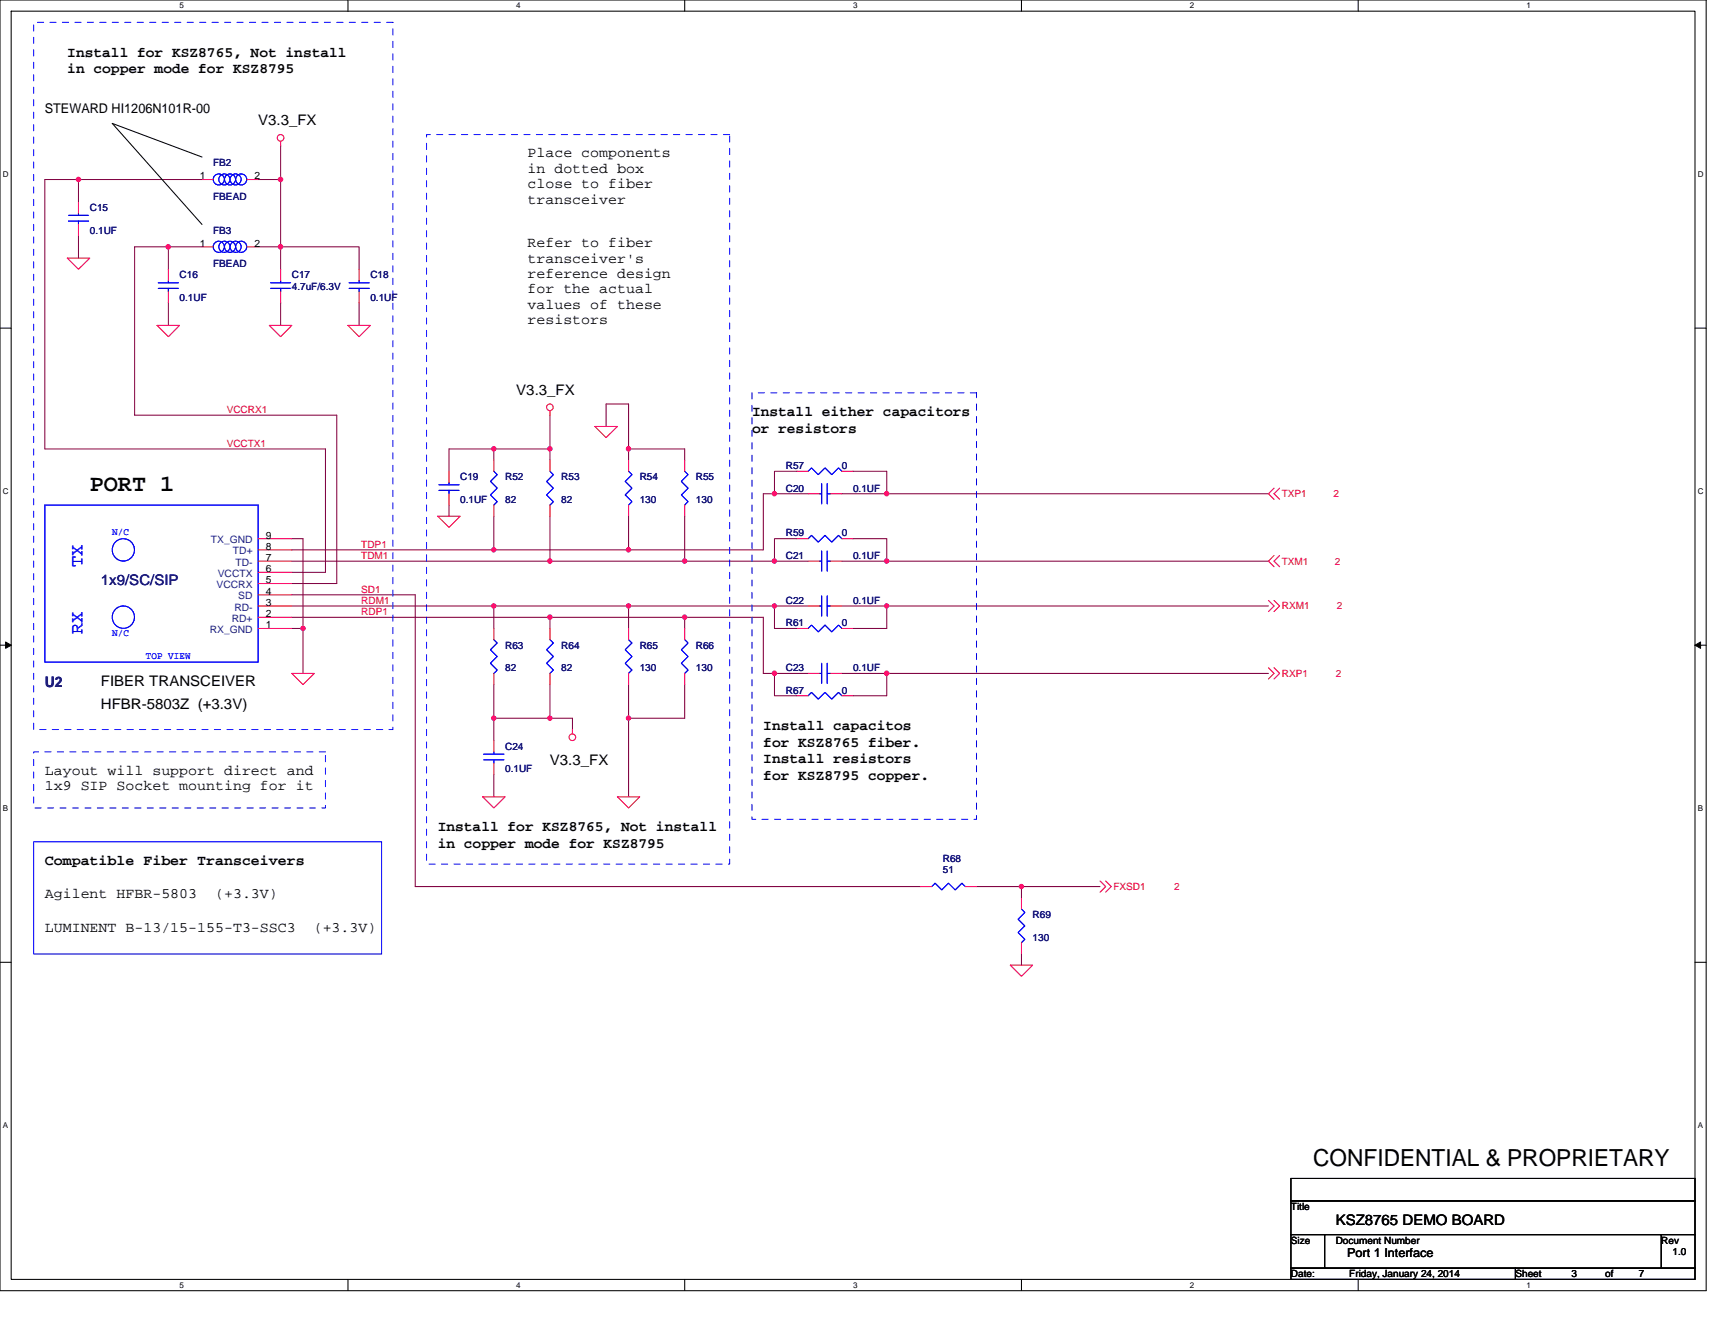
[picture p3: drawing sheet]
<svg xmlns="http://www.w3.org/2000/svg" width="279mm" height="216mm" viewBox="0 0 279 216" stroke-linecap="round" stroke-linejoin="round" font-family="sans-serif">
<path d="M0 0h278v210.3h-278zM1.8 1.8h274.3v206.7h-274.3z" fill="none" stroke="#000" stroke-width=".17"/>
<g fill="#fff">
<path d="M29.3 .2h.7v1.5h-.7z"/>
<path d="M29.3 208.7h.7v1.4h-.7z"/>
</g>
<path d="M56.7 0v1.8M56.7 208.5v1.8" fill="none" stroke="#000" stroke-width=".17"/>
<g fill="#fff">
<path d="M84.1 .2h.7v1.5h-.7z"/>
<path d="M84.1 208.7h.7v1.4h-.7z"/>
</g>
<path d="M111.5 0v1.8M111.5 208.5v1.8" fill="none" stroke="#000" stroke-width=".17"/>
<g fill="#fff">
<path d="M139 .2h.7v1.5h-.7z"/>
<path d="M139 208.7h.7v1.4h-.7z"/>
</g>
<path d="M166.4 0v1.8M166.4 208.5v1.8" fill="none" stroke="#000" stroke-width=".17"/>
<g fill="#fff">
<path d="M193.8 .2h.8v1.5h-.8z"/>
<path d="M193.8 208.7h.8v1.4h-.8z"/>
</g>
<path d="M221.3 0v1.8M221.3 208.5v1.8" fill="none" stroke="#000" stroke-width=".17"/>
<g fill="#fff">
<path d="M248.7 .2h.7v1.5h-.7z"/>
<path d="M248.7 208.7h.7v1.4h-.7z"/>
<path d="M.5 27.6h.9v1.5h-.9z"/>
<path d="M276.6 27.6h1v1.5h-1z"/>
<path d="M.5 79.3h.9v1.5h-.9z"/>
<path d="M276.6 79.3h1v1.5h-1z"/>
</g>
<path d="M0 53.5h1.8M276.1 53.5h1.9" fill="none" stroke="#000" stroke-width=".17"/>
<g fill="#fff">
<path d="M.5 131h.8v1.4h-.8z"/>
<path d="M276.6 131h.9v1.4h-.9z"/>
</g>
<path d="M0 105.1h1.8M276.1 105.1h1.9" fill="none" stroke="#000" stroke-width=".17"/>
<path d="M.9 104.6l.9 .5-.9 .5zM276.1 105.1l1-.5v1z" fill="#000" stroke="#000" stroke-width=".16"/>
<g fill="#fff">
<path d="M.5 182.6h.8v1.5h-.8z"/>
<path d="M276.6 182.6h.9v1.5h-.9z"/>
</g>
<path d="M32.9 25.6l-14.6-5.5 14.6 16.5M0 156.8h1.8M276.1 156.8h1.9M210.3 192h65.8v3.7h-65.8zM210.3 195.7h65.8v5.5h-65.8zM210.3 201.2h5.5v5.5h-5.5zM210.3 206.7h36.6v1.8h-36.6zM215.8 201.2h54.9v5.5h-54.9zM246.9 206.7h29.2v1.8h-29.2zM270.7 201.2h5.4v5.5h-5.4z" fill="none" stroke="#000" stroke-width=".17"/>
<g fill="none" stroke="#800040" stroke-width=".17">
<path d="M12.8 29.3v3.6M12.8 29.3h20.1M12.8 38.4v3.7M12.8 29.3h-5.5v43.9h45.7v20.1h-5.5M42.1 29.3h3.6M45.7 29.3v10.9M45.7 23.8v5.5M27.4 40.2v3.7M27.4 49.4v3.6M27.4 40.2h-5.5v27.4h33v27.5h-7.4M27.4 40.2h5.5M42.1 40.2h3.6"/>
<path d="M45.7 49.4v3.6M45.7 40.2h12.8v3.7M45.7 40.2v3.7M58.5 49.4v3.6M80.5 73.2v1.8M80.5 73.2h9.1M80.5 73.2h-7.3v3.6M89.6 73.2v1.8M89.6 67.6v5.6M98.7 69.5v-3.7h3.7v7.4M102.4 73.2v1.8M102.4 73.2h9.1v1.8"/>
<path d="M129.8 76.8h-3.6v3.7h-1.8v9.1h-22M139 76.8h5.5v3.7h-7.3M47.5 87.8h1.9v14.6M47.5 98.7h33M47.5 91.4h42.1M47.5 89.6h33M47.5 96.9h20.1v47.6h82.3M73.2 82.3v1.8M80.5 89.6h21.9M80.5 84.1v5.5M80.5 98.7h21.9M80.5 98.7v3.7"/>
<path d="M89.6 91.4h21.9M89.6 84.1v7.3M102.4 84.1v5.5M102.4 98.7v3.7M102.4 98.7h23.8v3.7h3.6M111.5 84.1v7.3M126.2 91.4h5.5M126.2 80.5h5.5M126.2 98.7h5.5M129.8 87.8h-3.6v3.6h-14.7M137.2 91.4h7.3M137.2 98.7h7.3"/>
<path d="M139 87.8h5.5v3.6h62.2M144.5 80.5h62.2M206.7 98.7h-62.2v3.7h-5.5M47.5 100.6h42.1M47.5 102.4h1.9M49.4 102.4v7.3M80.5 117v3.7M80.5 117h9.1M80.5 111.5v5.5M89.6 117h3.7v1.9M89.6 111.5v5.5M89.6 100.6v1.8"/>
<path d="M89.6 100.6h21.9M102.4 117v12.8M102.4 111.5v5.5M111.5 100.6v1.8M111.5 100.6h12.9v9.1h1.8v3.7h3.6M111.5 111.5v5.5h-9.1M126.2 109.7h5.5M137.2 109.7h7.3v3.7h-5.5M144.5 109.7h62.2M80.5 126.2v3.6M159.1 144.5h7.3M166.4 155.4v1.9"/>
<path d="M166.4 144.5v1.8M166.4 144.5h12.8"/>
</g>
<g fill="#f0f" stroke="#f0f" stroke-width=".17">
<circle cx="80.4" cy="117" r=".35"/>
<circle cx="89.6" cy="91.4" r=".36"/>
<circle cx="111.5" cy="91.4" r=".36"/>
<circle cx="89.6" cy="100.6" r=".36"/>
<circle cx="89.6" cy="117" r=".35"/>
<circle cx="80.4" cy="89.6" r=".35"/>
<circle cx="27.4" cy="40.2" r=".36"/>
<circle cx="12.8" cy="29.2" r=".36"/>
<circle cx="45.7" cy="40.2" r=".36"/>
<circle cx="80.4" cy="73.1" r=".36"/>
<circle cx="80.4" cy="98.7" r=".35"/>
<circle cx="111.5" cy="100.6" r=".36"/>
<circle cx="45.7" cy="29.2" r=".36"/>
<circle cx="102.4" cy="117" r=".35"/>
<circle cx="102.4" cy="73.1" r=".36"/>
<circle cx="166.4" cy="144.4" r=".35"/>
<circle cx="49.4" cy="102.4" r=".36"/>
<circle cx="126.2" cy="91.4" r=".36"/>
<circle cx="126.2" cy="80.4" r=".35"/>
<circle cx="102.4" cy="89.6" r=".35"/>
<circle cx="126.2" cy="109.7" r=".36"/>
<circle cx="102.4" cy="98.7" r=".35"/>
<circle cx="126.2" cy="98.7" r=".35"/>
<circle cx="144.4" cy="80.4" r=".35"/>
<circle cx="144.4" cy="91.4" r=".36"/>
<circle cx="144.4" cy="98.7" r=".35"/>
<circle cx="144.4" cy="109.7" r=".36"/>
<circle cx="89.6" cy="73.1" r=".36"/>
</g>
<g fill="none" stroke="#f00" stroke-width=".17">
<path d="M12.8 32.9v1.8M12.8 36.6v1.8M32.9 29.3h1.8M40.2 29.3h1.9M45.7 23v.8M11 42.1h3.6l-1.8 1.8zM25.6 53h3.7l-1.9 1.9zM27.4 43.9v1.8M27.4 47.5v1.9M32.9 40.2h1.8M40.2 40.2h1.9M43.9 53h3.6l-1.8 1.9z"/>
<path d="M45.7 43.9v1.8M45.7 47.5v1.9M56.7 53h3.6l-1.8 1.9zM58.5 43.9v1.8M58.5 47.5v1.9M73.2 76.8v1.8M80.5 75v1.8M89.6 66.9v.7M89.6 75v1.8M96.9 69.5h3.7l-1.9 1.8zM102.4 75v1.8M111.5 75v1.8"/>
<path d="M129.8 76.8h1.9M137.2 76.8h1.8M207.6 79.5l-.9 1 .9 .9M208.5 79.5l-.9 1 .9 .9M42.1 95.1h5.4M42.1 96.9h5.4M42.1 98.7h5.4M42.1 93.3h5.4M42.1 87.8h5.4M42.1 89.6h5.4M42.1 91.4h5.4M71.3 84.1h3.7l-1.8 1.8z"/>
<path d="M73.2 80.5v1.8M80.5 82.3v1.8M89.6 82.3v1.8M102.4 82.3v1.8M111.5 82.3v1.8M129.8 87.8h1.9M131.7 98.7h1.8M131.7 91.4h1.8M131.7 80.5h1.8M135.3 98.7h1.9M135.3 91.4h1.9M135.3 80.5h1.9"/>
<path d="M137.2 87.8h1.8M206.7 97.8l.9 .9-.9 1M207.6 97.8l.9 .9-.9 1M207.6 90.5l-.9 .9 .9 1M208.5 90.5l-.9 .9 .9 1M42.1 102.4h5.4M42.1 100.6h5.4M47.5 109.7h3.7l-1.8 1.8zM80.5 102.4v1.8M80.5 109.7v1.8M89.6 102.4v1.8M89.6 109.7v1.8"/>
<path d="M93.3 118.9v.7M102.4 102.4v1.8M102.4 109.7v1.8M111.5 102.4v1.8M111.5 109.7v1.8M129.8 102.4h1.9M129.8 113.4h1.9M131.7 109.7h1.8M135.3 109.7h1.9M137.2 102.4h1.8M137.2 113.4h1.8M206.7 108.8l.9 .9-.9 .9"/>
<path d="M207.6 108.8l.9 .9-.9 .9M78.6 129.8h3.7l-1.8 1.9zM80.5 120.7v1.8M80.5 124.4v1.8M100.6 129.8h3.6l-1.8 1.9zM149.9 144.5h1.9M157.3 144.5h1.8M164.6 157.3h3.6l-1.8 1.8zM166.4 146.3v1.8M166.4 153.6v1.8M179.2 143.6l.9 .9-.9 .9M180.1 143.6l.9 .9-.9 .9"/>
<circle cx="45.7" cy="22.5" r=".54"/>
<circle cx="89.6" cy="66.4" r=".54"/>
<circle cx="93.2" cy="120.1" r=".54"/>
</g>
<path d="M5.5 3.6h58.5v115.3h-58.5zM69.5 21.9h49.4v118.9h-49.4zM122.5 64h36.6v69.5h-36.6zM5.5 122.5h47.5v9.2h-47.5z" fill="none" stroke="#00f" stroke-width=".16" stroke-dasharray="1 1 1 1 1 1 1 1"/>
<g fill="none" stroke="#00f" stroke-width=".17">
<path d="M11.2 36h3.2M11.2 35.1h3.2M12.8 34.7v.4M12.8 36v.6M25.8 47h3.3M25.8 46.1h3.3M27.4 45.7v.4M27.4 47v.5M44.1 47h3.2M44.1 46.1h3.2M45.7 45.7v.4M45.7 47v.5"/>
<path d="M56.9 47h3.3M56.9 46.1h3.3M58.5 45.7v.4M58.5 47v.5M71.5 79.9h3.3M71.5 79h3.3M73.2 78.6v.4M73.2 79.9v.6M80.5 76.8l.5 .5-1.1 1.1 1.1 1.1-1.1 1.1 1.1 1.1-.5 .6M89.6 76.8l.5 .5-1.1 1.1 1.1 1.1-1.1 1.1 1.1 1.1-.5 .6M102.4 76.8l.6 .5-1.1 1.1 1.1 1.1-1.1 1.1 1.1 1.1-.6 .6M111.5 76.8l.6 .5-1.1 1.1 1.1 1.1-1.1 1.1 1.1 1.1-.6 .6"/>
<path d="M131.7 76.8l.5-.6 1.1 1.1 1.1-1.1 1.1 1.1 1.1-1.1 .6 .6M133.9 78.8v3.3M134.8 78.8v3.3M7.3 82.3h34.8v25.6h-34.8zM131.7 87.8l.5-.6 1.1 1.1 1.1-1.1 1.1 1.1 1.1-1.1 .6 .6M133.5 91.4h.4M133.5 98.7h.4M133.5 80.5h.4M133.9 89.8v3.3M133.9 97.1v3.3M134.8 89.8v3.3M134.8 97.1v3.3"/>
<path d="M134.8 91.4h.5M134.8 98.7h.5M134.8 80.5h.5M80.5 104.2l.5 .6-1.1 1.1 1.1 1.1-1.1 1.1 1.1 1.1-.5 .5M89.6 104.2l.5 .6-1.1 1.1 1.1 1.1-1.1 1.1 1.1 1.1-.5 .5M102.4 104.2l.6 .6-1.1 1.1 1.1 1.1-1.1 1.1 1.1 1.1-.6 .5M111.5 104.2l.6 .6-1.1 1.1 1.1 1.1-1.1 1.1 1.1 1.1-.6 .5M131.7 113.4l.5-.6 1.1 1.1 1.1-1.1 1.1 1.1 1.1-1.1 .6 .6M131.7 102.4l.5-.5 1.1 1.1 1.1-1.1 1.1 1.1 1.1-1.1 .6 .5M133.5 109.7h.4M133.9 108.1v3.3M134.8 108.1v3.3"/>
<path d="M134.8 109.7h.5M5.5 137.2h56.7v18.2h-56.7zM78.8 123.8h3.3M78.8 122.9h3.3M80.5 122.5v.4M80.5 123.8v.6M151.8 144.5l.5-.6 1.1 1.1 1.1-1.1 1.1 1.1 1.1-1.1 .6 .6M166.4 148.1l.6 .6-1.1 1.1 1.1 1.1-1.1 1.1 1.1 1.1-.6 .5"/>
<circle cx="35.7" cy="29.2" r=".9"/>
<circle cx="36.6" cy="29.2" r=".9"/>
<circle cx="37.5" cy="29.2" r=".9"/>
<circle cx="38.4" cy="29.2" r=".9"/>
<circle cx="39.3" cy="29.2" r=".9"/>
<circle cx="35.6" cy="40.2" r=".91"/>
<circle cx="36.6" cy="40.2" r=".91"/>
<circle cx="37.5" cy="40.2" r=".9"/>
<circle cx="38.4" cy="40.2" r=".9"/>
<circle cx="39.3" cy="40.2" r=".9"/>
<circle cx="20.1" cy="89.6" r="1.82"/>
<circle cx="20.1" cy="100.6" r="1.82"/>
</g>
<g font-size="3.8">
<text x="14.6" y="80">PORT 1</text>
<text x="214" y="190">CONFIDENTIAL &amp; PROPRIETARY</text>
</g>
<g font-size="2.9" fill="#00f">
<text x="13.5" y="92.4" transform="rotate(-90 13.5 92.4)">TX</text>
<text x="13.5" y="103.3" transform="rotate(-90 13.5 103.3)">RX</text>
</g>
<g font-size="2.4">
<text x="11" y="9.3">Install for KSZ8765, Not install</text>
<text x="11" y="12">in copper mode for KSZ8795</text>
<text x="42.1" y="20.4">V3.3_FX</text>
<text x="85.9" y="25.6">Place components</text>
<text x="85.9" y="28.2">in dotted box</text>
<text x="85.9" y="30.7">close to fiber</text>
<text x="85.9" y="33.2">transceiver</text>
<text x="85.9" y="40.3">Refer to fiber</text>
<text x="85.9" y="42.8">transceiver's</text>
<text x="85.9" y="45.3">reference design</text>
<text x="85.9" y="47.8">for the actual</text>
<text x="85.9" y="50.3">values of these</text>
<text x="85.9" y="52.9">resistors</text>
<text x="84.1" y="64.3">V3.3_FX</text>
<text x="122.5" y="67.8">Install either capacitors</text>
<text x="122.5" y="70.5">or resistors</text>
<text x="16.4" y="111.8">FIBER TRANSCEIVER</text>
<text x="16.4" y="115.5">HFBR-5803Z (+3.3V)</text>
<text x="124.4" y="119">Install capacitos</text>
<text x="89.6" y="124.6">V3.3_FX</text>
<text x="124.4" y="121.7">for KSZ8765 fiber.</text>
<text x="124.4" y="124.4">Install resistors</text>
<text x="7.3" y="126.2">Layout will support direct and</text>
<text x="7.3" y="128.7">1x9 SIP Socket mounting for it</text>
<text x="124.4" y="127.1">for KSZ8795 copper.</text>
<text x="71.3" y="135.5">Install for KSZ8765, Not install</text>
<text x="7.3" y="140.9">Compatible Fiber Transceivers</text>
<text x="71.3" y="138.2">in copper mode for KSZ8795</text>
<text x="7.3" y="146.3">Agilent HFBR-5803</text>
<text x="35" y="146.3">(+3.3V)</text>
<text x="7.3" y="151.8">LUMINENT B-13/15-155-T3-SSC3</text>
<text x="51.1" y="151.8">(+3.3V)</text>
<text x="217.6" y="199.6">KSZ8765 DEMO BOARD</text>
</g>
<g font-size="2.4" fill="#000080">
<text x="16.4" y="95.4">1x9/SC/SIP</text>
<text x="7.3" y="111.9">U2</text>
</g>
<text font-size="2.2" x="7.3" y="18.4">STEWARD HI1206N101R-00</text>
<text font-size="2" x="219.5" y="204.8">Port 1 Interface</text>
<g font-size="1.7">
<text x="32.5" y="29.2">1</text>
<text x="41.5" y="29.2">2</text>
<text x="32.5" y="40.2">1</text>
<text x="41.5" y="40.2">2</text>
<text x="43.3" y="87.8">9</text>
<text x="43.3" y="89.6">8</text>
<text x="43.3" y="91.4">7</text>
<text x="43.3" y="95.1">5</text>
<text x="43.3" y="93.2">6</text>
<text x="43.3" y="98.7">3</text>
<text x="43.3" y="100.6">2</text>
<text x="43.3" y="96.9">4</text>
<text x="43.3" y="102.4">1</text>
</g>
<g font-size="1.7" fill="#004080">
<text x="34.4" y="88.5">TX_GND</text>
<text x="35.3" y="95.8">VCCRX</text>
<text x="35.5" y="94">VCCTX</text>
<text x="38" y="90.3">TD+</text>
<text x="38.4" y="92.2">TD-</text>
<text x="37.8" y="101.3">RD+</text>
<text x="38.2" y="99.5">RD-</text>
<text x="38.8" y="97.7">SD</text>
<text x="34.2" y="103.1">RX_GND</text>
</g>
<g font-size="1.6" fill="#000080">
<text x="34.7" y="27.1">FB2</text>
<text x="14.6" y="34.4">C15</text>
<text x="34.7" y="32.6">FBEAD</text>
<text x="14.6" y="38.1">0.1UF</text>
<text x="34.7" y="38.1">FB3</text>
<text x="29.3" y="45.4">C16</text>
<text x="34.7" y="43.5">FBEAD</text>
<text x="47.5" y="45.4">C17</text>
<text x="47.5" y="47.2">4.7uF/6.3V</text>
<text x="60.3" y="45.4">C18</text>
<text x="29.3" y="49">0.1UF</text>
<text x="60.3" y="49">0.1UF</text>
<text x="128" y="76.5">R57</text>
<text x="137.2" y="76.5">0</text>
<text x="75" y="78.3">C19</text>
<text x="75" y="81.9">0.1UF</text>
<text x="82.3" y="78.3">R52</text>
<text x="82.3" y="81.9">82</text>
<text x="91.4" y="78.3">R53</text>
<text x="91.4" y="81.9">82</text>
<text x="104.2" y="78.3">R54</text>
<text x="104.2" y="81.9">130</text>
<text x="113.4" y="78.3">R55</text>
<text x="113.4" y="81.9">130</text>
<text x="128" y="80.1">C20</text>
<text x="139" y="80.1">0.1UF</text>
<text x="128" y="87.4">R59</text>
<text x="137.2" y="87.4">0</text>
<text x="128" y="91.1">C21</text>
<text x="139" y="91.1">0.1UF</text>
<text x="128" y="98.4">C22</text>
<text x="139" y="98.4">0.1UF</text>
<text x="82.3" y="105.7">R63</text>
<text x="91.4" y="105.7">R64</text>
<text x="104.2" y="105.7">R65</text>
<text x="113.4" y="105.7">R66</text>
<text x="128" y="102.1">R61</text>
<text x="137.2" y="102.1">0</text>
<text x="82.3" y="109.4">82</text>
<text x="91.4" y="109.4">82</text>
<text x="104.2" y="109.4">130</text>
<text x="113.4" y="109.4">130</text>
<text x="128" y="113">R67</text>
<text x="128" y="109.4">C23</text>
<text x="137.2" y="113">0</text>
<text x="139" y="109.4">0.1UF</text>
<text x="82.3" y="122.2">C24</text>
<text x="82.3" y="125.8">0.1UF</text>
<text x="153.6" y="140.5">R68</text>
<text x="153.6" y="142.3">51</text>
<text x="168.2" y="149.6">R69</text>
<text x="168.2" y="153.3">130</text>
</g>
<g font-size="1.6" fill="#f00">
<text x="36.9" y="67.3">VCCRX1</text>
<text x="36.9" y="72.8">VCCTX1</text>
<text x="208.8" y="81">TXP1</text>
<text x="217.3" y="81">2</text>
<text x="58.9" y="89.2">TDP1</text>
<text x="58.9" y="91.1">TDM1</text>
<text x="208.8" y="92">TXM1</text>
<text x="217.4" y="92">2</text>
<text x="58.9" y="100.2">RDP1</text>
<text x="58.9" y="98.4">RDM1</text>
<text x="58.9" y="96.6">SD1</text>
<text x="208.8" y="99.3">RXM1</text>
<text x="217.8" y="99.3">2</text>
<text x="208.8" y="110.3">RXP1</text>
<text x="217.6" y="110.3">2</text>
<text x="181.4" y="145">FXSD1</text>
<text x="191.3" y="145">2</text>
</g>
<g font-size="1.6" fill="#00f">
<text x="18.3" y="87.2">N/C</text>
<text x="18.3" y="103.7">N/C</text>
<text x="23.8" y="107.3">TOP VIEW</text>
</g>
<g font-size="1.6">
<text x="210.3" y="197.1">Title</text>
<text x="210.3" y="202.6">Size</text>
<text x="217.6" y="202.6">Document Number</text>
<text x="270.7" y="202.6">Rev</text>
<text x="210.3" y="208.1">Date:</text>
<text x="219.8" y="208.1">Friday, January 24, 2014</text>
<text x="246.9" y="208.1">Sheet</text>
<text x="256" y="208.1">3</text>
<text x="261.5" y="208.1">of</text>
<text x="267" y="208.1">7</text>
<text x="272.5" y="204.5">1.0</text>
</g>
<g font-size="1.3">
<text x="29.3" y="1.4">5</text>
<text x="84.1" y="1.4">4</text>
<text x="139" y="1.4">3</text>
<text x="193.8" y="1.4">2</text>
<text x="248.7" y="1.4">1</text>
<text x=".5" y="28.8">D</text>
<text x="276.6" y="28.8">D</text>
<text x=".5" y="80.5">C</text>
<text x="276.6" y="80.5">C</text>
<text x=".5" y="132.1">B</text>
<text x="276.6" y="132.1">B</text>
<text x=".5" y="183.8">A</text>
<text x="276.6" y="183.8">A</text>
<text x="29.3" y="209.8">5</text>
<text x="84.1" y="209.8">4</text>
<text x="139" y="209.8">3</text>
<text x="193.8" y="209.8">2</text>
<text x="248.7" y="209.8">1</text>
</g>
</svg>
